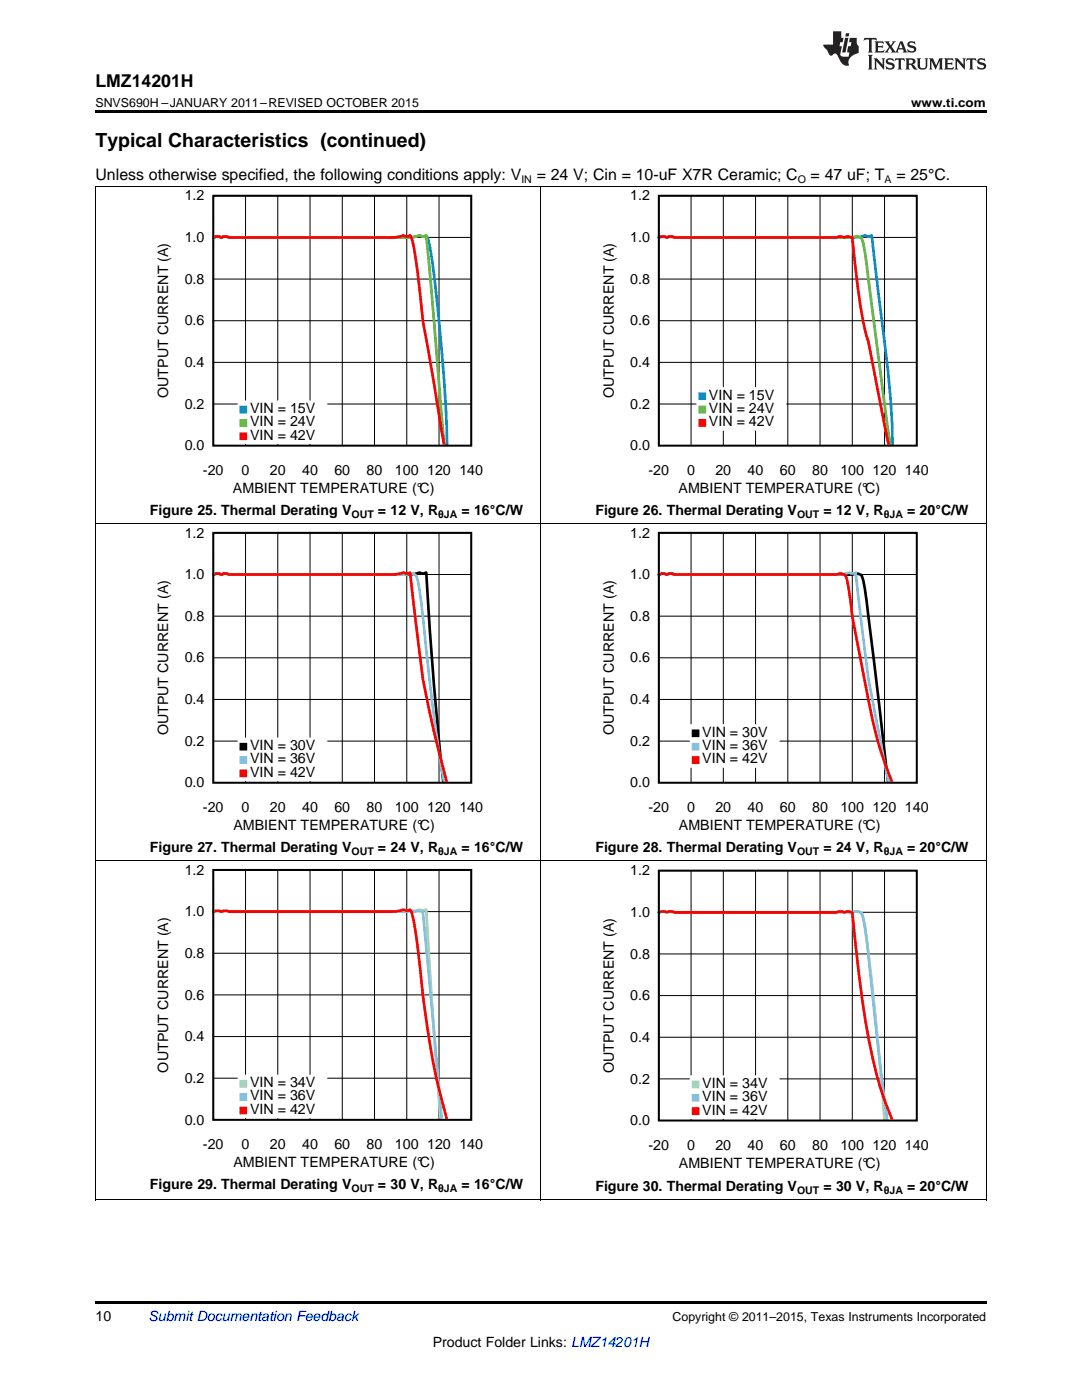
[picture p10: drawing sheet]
<svg xmlns="http://www.w3.org/2000/svg" width="216mm" height="279mm" viewBox="0 0 216 279" stroke-linecap="round" stroke-linejoin="round" font-family="sans-serif">
<path d="M19 259.7h177.8v.5h-177.8z" fill="#000"/>
<g fill="none" stroke="#000" stroke-width=".2">
<path d="M19.1 171.8v67.7M107.9 171.8v67.7M131.5 173.8h51.4v49.8h-51.4zM137.9 173.8v49.8M144.3 173.8v49.8M150.8 173.8v49.8M157.2 173.8v49.8M163.6 173.8v49.8M170.1 173.8v49.8M176.5 173.8v49.8M196.8 171.8v67.7M131.5 198.7h51.4"/>
<path d="M131.5 190.4h51.4M131.5 182.1h51.4M131.5 215.3h51.4M131.5 207h51.4M19 239.5h177.8"/>
</g>
<path d="M131.5 182.1l.6-.2 1 .2 .4-.2 1.2 .2h35.4a1.6 1.6 0 0 1 1.8 .2 39.1 39.1 0 0 1 1.4 8.2l1.9 17.9 1.3 15.3a77 77 0 0 0 1.1 10.3h.2a76.3 76.3 0 0 0 .3-10.3" fill="none" stroke="#b3dd95" stroke-width=".53"/>
<path d="M131.5 182.1l.6-.2 1 .2 .4-.2 1.2 .2h35.4a1.6 1.6 0 0 1 1.8 .2 39.1 39.1 0 0 1 1.4 8.2l2.4 22.6a93.9 93.9 0 0 0 2.1 13.9l.2-.2 .1-3.1" fill="none" stroke="#82c1e0" stroke-width=".53"/>
<path d="M131.5 182.1l.6-.2 1 .2 .4-.2 1.2 .2h32.1l1.2-.2 .5 .2 1-.2 .6 .2a218.3 218.3 0 0 0 4.8 32.3 68.3 68.3 0 0 0 3.1 9.1l.1 .2" fill="none" stroke="#f00" stroke-width=".53"/>
<path d="M120.1 172.6v61.7M124.1 172.6v61.7M124.8 172.6v61.7M128.1 172.6v61.7M128.8 172.6v61.7M184.9 172.6v61.7M119.7 225.8h65.5M119.7 225.6h65.5M119.7 229.8h65.5M119.7 229.6h65.5M119.7 233.8h65.5M119.7 233.6h65.5" fill="none" stroke="#fff" stroke-width="4" stroke-linecap="butt"/>
<path d="M138.1 215.1h17v2.4h-17z" fill-rule="evenodd" fill="#fff"/>
<path d="M138.1 215.1h17v2.4h-17z" fill="none" stroke="#fff" stroke-width=".96" stroke-linecap="butt"/>
<path d="M138.1 217.8h17v2.4h-17z" fill-rule="evenodd" fill="#fff"/>
<path d="M138.1 217.8h17v2.4h-17z" fill="none" stroke="#fff" stroke-width=".96" stroke-linecap="butt"/>
<path d="M138.1 220.4h17v2.4h-17z" fill-rule="evenodd" fill="#fff"/>
<path d="M138.1 220.4h17v2.4h-17z" fill="none" stroke="#fff" stroke-width=".96" stroke-linecap="butt"/>
<path d="M138.1 215.8h1.4v1.3h-1.4z" fill-rule="evenodd" fill="#b3dd95"/>
<path d="M138.1 215.8h1.4v1.3h-1.4z" fill="none" stroke="#b3dd95" stroke-width=".2"/>
<path d="M138.1 218.4h1.4v1.4h-1.4z" fill-rule="evenodd" fill="#82c1e0"/>
<path d="M138.1 218.4h1.4v1.4h-1.4z" fill="none" stroke="#82c1e0" stroke-width=".2"/>
<path d="M138.1 221.1h1.4v1.3h-1.4z" fill-rule="evenodd" fill="#f00"/>
<path d="M138.1 221.1h1.4v1.3h-1.4z" fill="none" stroke="#f00" stroke-width=".2"/>
<path d="M131.5 173.8h51.4v49.8h-51.4z" fill="none" stroke="#000" stroke-width=".4"/>
<g fill="none" stroke="#000" stroke-width=".2">
<path d="M42.6 173.6h51.4v49.9h-51.4zM49 173.6v49.9M55.4 173.6v49.9M61.9 173.6v49.9M68.3 173.6v49.9M74.7 173.6v49.9M81.2 173.6v49.9M87.6 173.6v49.9M42.6 198.6h51.4M42.6 190.2h51.4M42.6 181.9h51.4M42.6 215.2h51.4"/>
<path d="M42.6 206.9h51.4"/>
</g>
<path d="M42.6 181.9l.6-.1 1 .1 .4-.1 1.2 .1h32.1a13.4 13.4 0 0 0 5.8-.4l.5 .2 .8-.2 1.2 18.1 1.7 24a33.6 33.6 0 0 0 1 7.4 32.5 32.5 0 0 0 .3-7.4" fill="none" stroke="#b3dd95" stroke-width=".53"/>
<path d="M42.6 181.9l.6-.1 1 .1 .4-.1 1.2 .1h35.4l1.1-.1 .5 .1 1-.1 .6 .2 3.6 39.6 .6 5.4 .4 1.6 .2-5" fill="none" stroke="#82c1e0" stroke-width=".53"/>
<path d="M42.6 181.9l.6-.1 1 .1 .4-.1 1.2 .1h28.9a13.4 13.4 0 0 0 5.8-.4l.4 .2 .9-.2 .4 .6a79 79 0 0 1 1.7 11.4 155 155 0 0 0 5 29.1l.3 1" fill="none" stroke="#f00" stroke-width=".53"/>
<path d="M31.2 172.5v61.3M35.2 172.5v61.3M35.9 172.5v61.3M39.2 172.5v61.3M39.9 172.5v61.3M96 172.5v61.3M30.8 225.6h65.5M30.8 229.6h65.5M30.8 233.6h65.5M30.8 225.5h65.5M30.8 229.5h65.5M30.8 233.5h65.5" fill="none" stroke="#fff" stroke-width="4" stroke-linecap="butt"/>
<path d="M47.9 215h16.9v2.4h-16.9z" fill-rule="evenodd" fill="#fff"/>
<path d="M47.9 215h16.9v2.4h-16.9z" fill="none" stroke="#fff" stroke-width=".96" stroke-linecap="butt"/>
<path d="M47.9 217.6h16.9v2.4h-16.9z" fill-rule="evenodd" fill="#fff"/>
<path d="M47.9 217.6h16.9v2.4h-16.9z" fill="none" stroke="#fff" stroke-width=".96" stroke-linecap="butt"/>
<path d="M47.9 220.3h16.9v2.4h-16.9z" fill-rule="evenodd" fill="#fff"/>
<path d="M47.9 220.3h16.9v2.4h-16.9z" fill="none" stroke="#fff" stroke-width=".96" stroke-linecap="butt"/>
<path d="M47.9 215.6h1.3v1.4h-1.3z" fill-rule="evenodd" fill="#b3dd95"/>
<path d="M47.9 215.6h1.3v1.4h-1.3z" fill="none" stroke="#b3dd95" stroke-width=".2"/>
<path d="M47.9 218.3h1.3v1.3h-1.3z" fill-rule="evenodd" fill="#82c1e0"/>
<path d="M47.9 218.3h1.3v1.3h-1.3z" fill="none" stroke="#82c1e0" stroke-width=".2"/>
<path d="M47.9 221h1.3v1.3h-1.3z" fill-rule="evenodd" fill="#f00"/>
<path d="M47.9 221h1.3v1.3h-1.3z" fill="none" stroke="#f00" stroke-width=".2"/>
<path d="M42.6 173.6h51.4v49.9h-51.4z" fill="none" stroke="#000" stroke-width=".4"/>
<g fill="none" stroke="#000" stroke-width=".2">
<path d="M19.1 104.5v67.3M42.6 106.3h51.4v49.9h-51.4zM42.6 114.7h51.4M49 106.3v49.9M55.4 106.3v49.9M61.9 106.3v49.9M68.3 106.3v49.9M74.7 106.3v49.9M81.2 106.3v49.9M87.6 106.3v49.9M107.9 104.5v67.3M196.8 104.5v67.3"/>
<path d="M42.6 139.6h51.4M42.6 131.3h51.4M42.6 123h51.4M42.6 147.9h51.4M19 171.7h177.8"/>
</g>
<path d="M42.6 114.7l.6-.2 1 .2 .4-.2 1.2 .2h32.1a13.4 13.4 0 0 0 5.8-.4l.5 .1 .8-.1a552.6 552.6 0 0 0 3.8 44.1l.2 .6 .1-.1 .1-2.6" fill="none" stroke="#000" stroke-width=".53"/>
<path d="M42.6 114.7l.6-.2 1 .2 .4-.2 1.2 .2h35.4a1.6 1.6 0 0 1 1.8 .2 39.3 39.3 0 0 1 1.4 8.2 332.8 332.8 0 0 0 4.4 33.7l.2 .7 .2-.2v-1" fill="none" stroke="#82c1e0" stroke-width=".53"/>
<path d="M42.6 114.7l.6-.2 1 .2 .4-.2 1.2 .2h28.9a13.4 13.4 0 0 0 5.8-.4l.4 .1 .9-.1 1.8 15.2a154.2 154.2 0 0 0 4 20.6l1.6 6.2" fill="none" stroke="#f00" stroke-width=".53"/>
<path d="M31.2 105.2v61.4M35.2 105.2v61.4M35.9 105.2v61.4M39.2 105.2v61.4M39.9 105.2v61.4M96 105.2v61.4M30.8 158.4h65.5M30.8 158.2h65.5M30.8 162.4h65.5M30.8 166.4h65.5M30.8 162.2h65.5M30.8 166.2h65.5" fill="none" stroke="#fff" stroke-width="4" stroke-linecap="butt"/>
<path d="M47.9 147.7h16.9v2.4h-16.9z" fill-rule="evenodd" fill="#fff"/>
<path d="M47.9 147.7h16.9v2.4h-16.9z" fill="none" stroke="#fff" stroke-width=".96" stroke-linecap="butt"/>
<path d="M47.9 150.3h16.9v2.4h-16.9z" fill-rule="evenodd" fill="#fff"/>
<path d="M47.9 150.3h16.9v2.4h-16.9z" fill="none" stroke="#fff" stroke-width=".96" stroke-linecap="butt"/>
<path d="M47.9 153h16.9v2.4h-16.9z" fill-rule="evenodd" fill="#fff"/>
<path d="M47.9 153h16.9v2.4h-16.9z" fill="none" stroke="#fff" stroke-width=".96" stroke-linecap="butt"/>
<path d="M47.9 148.3h1.3v1.4h-1.3z" fill-rule="evenodd" fill="#000"/>
<path d="M47.9 148.3h1.3v1.4h-1.3z" fill="none" stroke="#000" stroke-width=".2"/>
<path d="M47.9 151h1.3v1.3h-1.3z" fill-rule="evenodd" fill="#82c1e0"/>
<path d="M47.9 151h1.3v1.3h-1.3z" fill="none" stroke="#82c1e0" stroke-width=".2"/>
<path d="M47.9 153.7h1.3v1.3h-1.3z" fill-rule="evenodd" fill="#f00"/>
<path d="M47.9 153.7h1.3v1.3h-1.3z" fill="none" stroke="#f00" stroke-width=".2"/>
<path d="M42.6 106.3h51.4v49.9h-51.4z" fill="none" stroke="#000" stroke-width=".4"/>
<g fill="none" stroke="#000" stroke-width=".2">
<path d="M131.5 106.3h51.4v49.9h-51.4zM131.5 114.7h51.4M137.9 106.3v49.9M144.3 106.3v49.9M150.8 106.3v49.9M157.2 106.3v49.9M163.6 106.3v49.9M170.1 106.3v49.9M176.5 106.3v49.9M131.5 139.6h51.4M131.5 131.3h51.4M131.5 123h51.4"/>
<path d="M131.5 147.9h51.4"/>
</g>
<path d="M131.5 114.7l.6-.2 1 .2 .4-.2 1.2 .2h35.4a1.6 1.6 0 0 1 1.8 .2 39.3 39.3 0 0 1 1.4 8.2l3.2 27a65.9 65.9 0 0 0 1.3 9.2l.2-.1 .1-2.9" fill="none" stroke="#000" stroke-width=".53"/>
<path d="M131.5 114.7l.6-.2 1 .2 .4-.2 1.2 .2h28.9a13.4 13.4 0 0 0 5.8-.4l.4 .1 .9-.1 2.6 21.2 1.6 8.4a113 113 0 0 0 2.8 13.4l.2 .4 .2-1.4" fill="none" stroke="#82c1e0" stroke-width=".53"/>
<path d="M131.5 114.7l.6-.2 1 .2 .4-.2 1.2 .2h32.1a1.61 1.61 0 0 1 1.9 .2 39.9 39.9 0 0 1 1.4 8.2 442.7 442.7 0 0 0 4.8 23.9 68.4 68.4 0 0 0 3.1 9.1l.1 .2" fill="none" stroke="#f00" stroke-width=".53"/>
<path d="M120.1 105.2v61.4M124.1 105.2v61.4M124.8 105.2v61.4M128.1 105.2v61.4M128.8 105.2v61.4M184.9 105.2v61.4M119.7 158.4h65.5M119.7 158.2h65.5M119.7 162.4h65.5M119.7 162.2h65.5M119.7 166.4h65.5M119.7 166.2h65.5" fill="none" stroke="#fff" stroke-width="4" stroke-linecap="butt"/>
<path d="M138.1 145h17v2.4h-17z" fill-rule="evenodd" fill="#fff"/>
<path d="M138.1 145h17v2.4h-17z" fill="none" stroke="#fff" stroke-width=".96" stroke-linecap="butt"/>
<path d="M138.1 147.7h17v2.4h-17z" fill-rule="evenodd" fill="#fff"/>
<path d="M138.1 147.7h17v2.4h-17z" fill="none" stroke="#fff" stroke-width=".96" stroke-linecap="butt"/>
<path d="M138.1 150.3h17v2.4h-17z" fill-rule="evenodd" fill="#fff"/>
<path d="M138.1 150.3h17v2.4h-17z" fill="none" stroke="#fff" stroke-width=".96" stroke-linecap="butt"/>
<path d="M138.1 145.7h1.4v1.3h-1.4z" fill-rule="evenodd" fill="#000"/>
<path d="M138.1 145.7h1.4v1.3h-1.4z" fill="none" stroke="#000" stroke-width=".2"/>
<path d="M138.1 148.3h1.4v1.4h-1.4z" fill-rule="evenodd" fill="#82c1e0"/>
<path d="M138.1 148.3h1.4v1.4h-1.4z" fill="none" stroke="#82c1e0" stroke-width=".2"/>
<path d="M138.1 151h1.4v1.3h-1.4z" fill-rule="evenodd" fill="#f00"/>
<path d="M138.1 151h1.4v1.3h-1.4z" fill="none" stroke="#f00" stroke-width=".2"/>
<path d="M131.5 106.3h51.4v49.9h-51.4z" fill="none" stroke="#000" stroke-width=".4"/>
<g fill="none" stroke="#000" stroke-width=".2">
<path d="M19.1 37.2v67.3M42.6 39.1h51.4v49.8h-51.4zM49 39.1v49.8M55.4 39.1v49.8M61.9 39.1v49.8M68.3 39.1v49.8M74.7 39.1v49.8M81.2 39.1v49.8M87.6 39.1v49.8M107.9 37.2v67.3M196.8 37.2v67.3M42.6 55.7h51.4"/>
<path d="M42.6 47.4h51.4M42.6 72.3h51.4M42.6 64h51.4M42.6 80.6h51.4M19 104.5h177.8"/>
</g>
<path d="M42.6 47.4l.6-.2 1 .2 .4-.2 1.2 .2h32.1a13.4 13.4 0 0 0 5.8-.4l.5 .2 .8-.2 .4 .6a78.8 78.8 0 0 1 1.7 11.4l.5 5.1a305.4 305.4 0 0 1 1.6 24.9" fill="none" stroke="#0087c2" stroke-width=".53"/>
<path d="M42.6 47.4l.6-.2 1 .2 .4-.2 1.2 .2h32.1a13.4 13.4 0 0 0 5.8-.4l.5 .2 .8-.2 1.2 11.8 2.1 26.4 .5 4.9 .3 1.3 .1-2.4" fill="none" stroke="#66bc29" stroke-width=".53"/>
<path d="M42.6 47.4l.6-.2 1 .2 .4-.2 1.2 .2h28.9a13.4 13.4 0 0 0 5.8-.4l.4 .2 .9-.2 .4 .6a78.8 78.8 0 0 1 1.7 11.4l.5 5.1 3.2 18.7a44.1 44.1 0 0 0 1.4 7.4l.2-.2v-1" fill="none" stroke="#f00" stroke-width=".53"/>
<path d="M31.2 37.9v61.4M35.2 37.9v61.4M35.9 37.9v61.4M39.2 37.9v61.4M39.9 37.9v61.4M96 37.9v61.4M30.8 91.1h65.5M30.8 95.1h65.5M30.8 99.1h65.5M30.8 90.9h65.5M30.8 94.9h65.5M30.8 98.9h65.5" fill="none" stroke="#fff" stroke-width="4" stroke-linecap="butt"/>
<path d="M47.9 80.4h16.9v2.4h-16.9z" fill-rule="evenodd" fill="#fff"/>
<path d="M47.9 80.4h16.9v2.4h-16.9z" fill="none" stroke="#fff" stroke-width=".96" stroke-linecap="butt"/>
<path d="M47.9 83.1h16.9v2.4h-16.9z" fill-rule="evenodd" fill="#fff"/>
<path d="M47.9 83.1h16.9v2.4h-16.9z" fill="none" stroke="#fff" stroke-width=".96" stroke-linecap="butt"/>
<path d="M47.9 85.7h16.9v2.4h-16.9z" fill-rule="evenodd" fill="#fff"/>
<path d="M47.9 85.7h16.9v2.4h-16.9z" fill="none" stroke="#fff" stroke-width=".96" stroke-linecap="butt"/>
<path d="M47.9 81.1h1.3v1.3h-1.3z" fill-rule="evenodd" fill="#0087c2"/>
<path d="M47.9 81.1h1.3v1.3h-1.3z" fill="none" stroke="#0087c2" stroke-width=".2"/>
<path d="M47.9 83.7h1.3v1.4h-1.3z" fill-rule="evenodd" fill="#66bc29"/>
<path d="M47.9 83.7h1.3v1.4h-1.3z" fill="none" stroke="#66bc29" stroke-width=".2"/>
<path d="M47.9 86.4h1.3v1.3h-1.3z" fill-rule="evenodd" fill="#f00"/>
<path d="M47.9 86.4h1.3v1.3h-1.3z" fill="none" stroke="#f00" stroke-width=".2"/>
<path d="M42.6 39.1h51.4v49.8h-51.4z" fill="none" stroke="#000" stroke-width=".4"/>
<g fill="none" stroke="#000" stroke-width=".2">
<path d="M131.5 39.1h51.4v49.8h-51.4zM137.9 39.1v49.8M144.3 39.1v49.8M150.8 39.1v49.8M157.2 39.1v49.8M163.6 39.1v49.8M170.1 39.1v49.8M176.5 39.1v49.8M131.5 55.7h51.4M131.5 47.4h51.4M131.5 72.3h51.4M131.5 64h51.4"/>
<path d="M131.5 80.6h51.4"/>
</g>
<path d="M131.5 47.4l.6-.2 1 .2 .4-.2 1.2 .2h32.1a13.4 13.4 0 0 0 5.8-.4l.5 .2 .8-.2 1.8 15.2a220.2 220.2 0 0 1 2.4 26.8" fill="none" stroke="#0087c2" stroke-width=".53"/>
<path d="M131.5 47.4l.6-.2 1 .2 .4-.2 1.2 .2h35.4a1.6 1.6 0 0 1 1.8 .2 39 39 0 0 1 1.4 8.2l3.6 28.1 .7 4.4 .4 1.7 .1-1" fill="none" stroke="#66bc29" stroke-width=".53"/>
<path d="M131.5 47.4l.6-.2 1 .2 .4-.2 1.2 .2h32.1l1.2-.2 .5 .2 1-.2 .6 .2a159.1 159.1 0 0 0 2.6 19.1l.6 1.7 1.6 8.4a113.9 113.9 0 0 0 2.8 13.4l.2 .4 .2-1.4" fill="none" stroke="#f00" stroke-width=".53"/>
<path d="M120.1 37.9v61.4M124.1 37.9v61.4M124.8 37.9v61.4M128.1 37.9v61.4M128.8 37.9v61.4M184.9 37.9v61.4M119.7 91.1h65.5M119.7 90.9h65.5M119.7 95.1h65.5M119.7 94.9h65.5M119.7 99.1h65.5M119.7 98.9h65.5" fill="none" stroke="#fff" stroke-width="4" stroke-linecap="butt"/>
<path d="M139.5 77.7h16.9v2.4h-16.9z" fill-rule="evenodd" fill="#fff"/>
<path d="M139.5 77.7h16.9v2.4h-16.9z" fill="none" stroke="#fff" stroke-width=".96" stroke-linecap="butt"/>
<path d="M139.5 80.4h16.9v2.4h-16.9z" fill-rule="evenodd" fill="#fff"/>
<path d="M139.5 80.4h16.9v2.4h-16.9z" fill="none" stroke="#fff" stroke-width=".96" stroke-linecap="butt"/>
<path d="M139.5 83.1h16.9v2.4h-16.9z" fill-rule="evenodd" fill="#fff"/>
<path d="M139.5 83.1h16.9v2.4h-16.9z" fill="none" stroke="#fff" stroke-width=".96" stroke-linecap="butt"/>
<path d="M139.5 78.4h1.3v1.3h-1.3z" fill-rule="evenodd" fill="#0087c2"/>
<path d="M139.5 78.4h1.3v1.3h-1.3z" fill="none" stroke="#0087c2" stroke-width=".2"/>
<path d="M139.5 81.1h1.3v1.3h-1.3z" fill-rule="evenodd" fill="#66bc29"/>
<path d="M139.5 81.1h1.3v1.3h-1.3z" fill="none" stroke="#66bc29" stroke-width=".2"/>
<path d="M139.5 83.7h1.3v1.4h-1.3z" fill-rule="evenodd" fill="#f00"/>
<path d="M139.5 83.7h1.3v1.4h-1.3z" fill="none" stroke="#f00" stroke-width=".2"/>
<path d="M131.5 39.1h51.4v49.8h-51.4z" fill="none" stroke="#000" stroke-width=".4"/>
<path d="M19 37.2h177.8" fill="none" stroke="#000" stroke-width=".2"/>
<path d="M19 22h177.8v.5h-177.8z" fill="#000"/>
<g fill="#231f20">
<path d="M172.5 7.6l-.1 .5 .4-.2h.6v.1v2.1l-.2 .4h.9l-.2-.4v-2.1l.1-.1h.5l.5 .2-.2-.5zM174.5 8.3l.2 .3v1.5l-.2 .4h1.8l.2-.6a1.04 1.04 0 0 1-1.3 .2v-.7h.6l.3 .2v-.6l-.3 .2h-.6v-.6l.8-.1 .4 .3-.2-.5zM176.5 8.3l.9 1.1-.9 1.1h.8l-.2-.2 .4-.7 .5 .7-.2 .2h1.5l-.2-.2 .2-.4h.9l.1 .4-.2 .2h1l-.3-.3-.7-1.9h-.5l-.9 2-.8-1 .9-1h-.8l.1 .3-.4 .5-.3-.6 .1-.2zM179.7 8.6l.4 1h-.7zM181.3 8.4a.63 .63 0 0 0-.2 .7 .63 .63 0 0 0 .6 .4l.6 .2 .1 .2a.75 .75 0 0 1-.7 .4 .75 .75 0 0 1-.6-.5l.1 .7 .1-.1a1.11 1.11 0 0 0 1.5-.6 1.13 1.13 0 0 0-1.2-.8l-.1-.4a1.04 1.04 0 0 1 1.2 .2l-.2-.5-.2 .1-.4-.2zM173.2 10.9l.2 .4v2.2l-.2 .4h1l-.3-.4v-2.2l.3-.4zM174.3 11.6l.3 .4v1.5l-.3 .4h.8l-.2-.4v-1.3l1.5 1.7v-1.9l.2-.4h-.7l.2 .4v.9l-1.1-1.3zM177 11.8a.62 .62 0 0 0-.2 .7 .62 .62 0 0 0 .6 .4l.6 .1 .1 .3a.76 .76 0 0 1-.7 .3 .76 .76 0 0 1-.7-.4l.2 .7 .1-.1a1.11 1.11 0 0 0 1.5-.6 1.13 1.13 0 0 0-1.2-.8l-.1-.4a1.04 1.04 0 0 1 1.2 .2l-.2-.6-.2 .1-.5-.1zM178.7 11.6l-.2 .6a.61 .61 0 0 1 .8-.3v1.6l-.2 .4h.9l-.2-.4v-1.6a.63 .63 0 0 1 .7 .3l-.1-.6zM180.6 11.6l.3 .4v1.5l-.3 .4h1l-.2-.2-.1-.8 .6 .2a.76 .76 0 0 0 1.2 .7l-1-1a.58 .58 0 0 0 .6-.5 .58 .58 0 0 0-.5-.6zM181.4 11.9h.1a.45 .45 0 0 1 .5 .1 .45 .45 0 0 1 .1 .5l-.8 .2zM182.9 11.6l.2 .2a2.17 2.17 0 0 0 .3 1.9 .99 .99 0 0 0 1.6-.6v-1.1l.2-.4h-.7l.2 .2a1.92 1.92 0 0 1-.2 1.8 .6 .6 0 0 1-.9-.5v-1.1l.2-.4zM185.4 11.6l.2 .4v1.5l-.2 .4h.7l-.2-.4v-1.4l.8 1.8 .8-1.8v1.4l-.2 .4h.9l-.2-.4v-1.5l.2-.4h-.8l-.6 1.5-.6-1.5zM188.4 11.6l.2 .4v1.5l-.2 .4h1.8l.1-.6a1.04 1.04 0 0 1-1.2 .1v-.6h.5l.4 .2v-.6l-.4 .2h-.5v-.7h.8l.3 .3-.1-.6zM190.5 11.6l.2 .4v1.5l-.2 .4h.7l-.2-.4v-1.3l1.5 1.7v-1.9l.2-.4h-.7l.2 .4v.9l-1.1-1.3zM192.9 11.6l-.1 .6a.61 .61 0 0 1 .7-.3l.1 1.6-.3 .4h1l-.3-.4 .1-1.6a.63 .63 0 0 1 .7 .3l-.1-.6zM195.2 11.8a.62 .62 0 0 0-.2 .7 .62 .62 0 0 0 .6 .4l.6 .1 .1 .3a.76 .76 0 0 1-.7 .3 .76 .76 0 0 1-.6-.4l.1 .7 .1-.1a1.11 1.11 0 0 0 1.6-.6 1.13 1.13 0 0 0-1.3-.8l-.1-.4a1.04 1.04 0 0 1 1.2 .2l-.1-.6-.2 .1-.5-.1z"/>
<path d="M166.2 6.3v2.6h-1.9v.4l.8 .9a.91 .91 0 0 0 1 .8 .56 .56 0 0 1 .5-.3 .56 .56 0 0 1 .5 .3l.4 .8a1.53 1.53 0 0 0 1.9 1.2 1.54 1.54 0 0 1 1-2.1l.9-.3v-1.4a1.52 1.52 0 0 1-.4-1.6h-1.3l-.2 .8h.5l-.2 .8h-.5l-.1 1v.2l.4 .1-.2 .8a1.93 1.93 0 0 1-1.6-.3l.3-1.8h-.5l.2-.8h.4l.2-.8h-.4v-1.3zM168.6 7.6l-.6 2.9h.7l.6-2.9zM168.8 6.6l-.1 .7h.6l.2-.7z"/>
</g>
<text font-size="3.9" x="19" y="29.3">Typical Characteristics (continued)</text>
<text font-size="3.5" x="19" y="17.3">LMZ14201H</text>
<g font-size="3.2">
<text x="19" y="36">Unless otherwise specified, the following conditions apply: V</text>
<text x="107.1" y="36">= 24 V; Cin = 10-uF X7R Ceramic; C</text>
<text x="161.7" y="36">= 47 uF; T</text>
<text x="178.9" y="36">= 25°C.</text>
</g>
<g font-size="2.8">
<text x="36.8" y="40">1.2</text>
<text x="125.7" y="40">1.2</text>
<text x="36.8" y="48.3">1.0</text>
<text x="125.7" y="48.3">1.0</text>
<text x="36.8" y="56.6">0.8</text>
<text x="125.7" y="56.6">0.8</text>
<text x="36.8" y="64.9">0.6</text>
<text x="125.7" y="64.9">0.6</text>
<text x="36.8" y="73.3">0.4</text>
<text x="125.7" y="73.3">0.4</text>
<text x="33.6" y="79.4" transform="rotate(-90 33.6 79.4)">OUTPUT CURRENT (A)</text>
<text x="36.8" y="81.6">0.2</text>
<text x="49.9" y="82.4">VIN = 15V</text>
<text x="122.5" y="79.4" transform="rotate(-90 122.5 79.4)">OUTPUT CURRENT (A)</text>
<text x="125.7" y="81.6">0.2</text>
<text x="141.5" y="79.7">VIN = 15V</text>
<text x="141.5" y="82.4">VIN = 24V</text>
<text x="36.8" y="89.9">0.0</text>
<text x="49.9" y="85.1">VIN = 24V</text>
<text x="49.9" y="87.7">VIN = 42V</text>
<text x="125.7" y="89.9">0.0</text>
<text x="141.5" y="85.1">VIN = 42V</text>
<text x="40.5" y="94.8">-20</text>
<text x="48.2" y="94.8">0</text>
<text x="53.8" y="94.8">20</text>
<text x="60.3" y="94.8">40</text>
<text x="66.7" y="94.8">60</text>
<text x="73.2" y="94.8">80</text>
<text x="78.8" y="94.8">100 120 140</text>
<text x="129.4" y="94.8">-20</text>
<text x="137.1" y="94.8">0</text>
<text x="142.7" y="94.8">20</text>
<text x="149.2" y="94.8">40</text>
<text x="155.6" y="94.8">60</text>
<text x="162.1" y="94.8">80</text>
<text x="167.7" y="94.8">100 120 140</text>
<text x="46.5" y="98.4">AMBIENT TEMPERATURE (°C)</text>
<text x="135.4" y="98.4">AMBIENT TEMPERATURE (°C)</text>
<text x="29.9" y="102.8">Figure 25. Thermal Derating V</text>
<text x="36.8" y="107.3">1.2</text>
<text x="75.4" y="102.8">= 12 V, R</text>
<text x="92.1" y="102.8">= 16°C/W</text>
<text x="118.8" y="102.8">Figure 26. Thermal Derating V</text>
<text x="125.7" y="107.3">1.2</text>
<text x="164.3" y="102.8">= 12 V, R</text>
<text x="181" y="102.8">= 20°C/W</text>
<text x="36.8" y="115.6">1.0</text>
<text x="125.7" y="115.6">1.0</text>
<text x="36.8" y="123.9">0.8</text>
<text x="125.7" y="123.9">0.8</text>
<text x="36.8" y="132.2">0.6</text>
<text x="125.7" y="132.2">0.6</text>
<text x="36.8" y="140.5">0.4</text>
<text x="125.7" y="140.5">0.4</text>
<text x="33.6" y="146.8" transform="rotate(-90 33.6 146.8)">OUTPUT CURRENT (A)</text>
<text x="36.8" y="148.8">0.2</text>
<text x="49.9" y="149.7">VIN = 30V</text>
<text x="122.5" y="146.8" transform="rotate(-90 122.5 146.8)">OUTPUT CURRENT (A)</text>
<text x="125.7" y="148.8">0.2</text>
<text x="140.1" y="147">VIN = 30V</text>
<text x="140.1" y="149.7">VIN = 36V</text>
<text x="49.9" y="152.3">VIN = 36V</text>
<text x="49.9" y="155">VIN = 42V</text>
<text x="140.1" y="152.3">VIN = 42V</text>
<text x="36.8" y="157.1">0.0</text>
<text x="125.7" y="157.1">0.0</text>
<text x="40.5" y="162.1">-20</text>
<text x="46.6" y="165.7">AMBIENT TEMPERATURE (°C)</text>
<text x="48.2" y="162.1">0</text>
<text x="53.8" y="162.1">20</text>
<text x="60.3" y="162.1">40</text>
<text x="66.7" y="162.1">60</text>
<text x="73.2" y="162.1">80</text>
<text x="78.8" y="162.1">100 120 140</text>
<text x="129.4" y="162.1">-20</text>
<text x="135.5" y="165.7">AMBIENT TEMPERATURE (°C)</text>
<text x="137.1" y="162.1">0</text>
<text x="142.7" y="162.1">20</text>
<text x="149.2" y="162.1">40</text>
<text x="155.6" y="162.1">60</text>
<text x="162.1" y="162.1">80</text>
<text x="167.7" y="162.1">100 120 140</text>
<text x="29.9" y="170">Figure 27. Thermal Derating V</text>
<text x="75.4" y="170">= 24 V, R</text>
<text x="92.1" y="170">= 16°C/W</text>
<text x="118.8" y="170">Figure 28. Thermal Derating V</text>
<text x="164.3" y="170">= 24 V, R</text>
<text x="181" y="170">= 20°C/W</text>
<text x="36.8" y="174.6">1.2</text>
<text x="125.7" y="174.7">1.2</text>
<text x="36.8" y="182.9">1.0</text>
<text x="125.7" y="183">1.0</text>
<text x="36.8" y="191.2">0.8</text>
<text x="125.7" y="191.3">0.8</text>
<text x="36.8" y="199.5">0.6</text>
<text x="125.7" y="199.6">0.6</text>
<text x="36.8" y="207.8">0.4</text>
<text x="125.7" y="207.9">0.4</text>
<text x="33.6" y="214" transform="rotate(-90 33.6 214)">OUTPUT CURRENT (A)</text>
<text x="122.5" y="214.2" transform="rotate(-90 122.5 214.2)">OUTPUT CURRENT (A)</text>
<text x="36.8" y="216.1">0.2</text>
<text x="49.9" y="217">VIN = 34V</text>
<text x="49.9" y="219.6">VIN = 36V</text>
<text x="125.7" y="216.2">0.2</text>
<text x="140.1" y="217.1">VIN = 34V</text>
<text x="140.1" y="219.8">VIN = 36V</text>
<text x="36.8" y="224.4">0.0</text>
<text x="49.9" y="222.3">VIN = 42V</text>
<text x="125.7" y="224.6">0.0</text>
<text x="140.1" y="222.4">VIN = 42V</text>
<text x="40.5" y="229.4">-20</text>
<text x="46.6" y="233">AMBIENT TEMPERATURE (°C)</text>
<text x="48.2" y="229.4">0</text>
<text x="53.8" y="229.4">20</text>
<text x="60.3" y="229.4">40</text>
<text x="66.7" y="229.4">60</text>
<text x="73.2" y="229.4">80</text>
<text x="78.8" y="229.4">100 120 140</text>
<text x="129.4" y="229.5">-20</text>
<text x="135.5" y="233.1">AMBIENT TEMPERATURE (°C)</text>
<text x="137.1" y="229.5">0</text>
<text x="142.7" y="229.5">20</text>
<text x="149.2" y="229.5">40</text>
<text x="155.6" y="229.5">60</text>
<text x="162.1" y="229.5">80</text>
<text x="167.7" y="229.5">100 120 140</text>
<text x="29.9" y="237.3">Figure 29. Thermal Derating V</text>
<text x="75.4" y="237.3">= 30 V, R</text>
<text x="92.1" y="237.3">= 16°C/W</text>
<text x="118.8" y="237.8">Figure 30. Thermal Derating V</text>
<text x="164.3" y="237.8">= 30 V, R</text>
<text x="181" y="237.8">= 20°C/W</text>
<text x="19" y="263.6">10</text>
<text x="86.4" y="268.9">Product Folder Links: LMZ14201H</text>
</g>
<text font-size="2.8" fill="#0000c8" x="29.6" y="263.6">Submit Documentation Feedback</text>
<g font-size="2.5">
<text x="19" y="21.4">SNVS690H –JANUARY 2011–REVISED OCTOBER 2015</text>
<text x="181.8" y="21.4">www.ti.com</text>
<text x="134.2" y="263.6">Copyright © 2011–2015, Texas Instruments Incorporated</text>
</g>
<g font-size="2.1">
<text x="104" y="36.6">IN</text>
<text x="159.2" y="36.6">O</text>
<text x="176.5" y="36.6">A</text>
<text x="70.1" y="103.3">OUT</text>
<text x="87.5" y="103.3">θJA</text>
<text x="159" y="103.3">OUT</text>
<text x="176.4" y="103.3">θJA</text>
<text x="70.1" y="170.6">OUT</text>
<text x="87.5" y="170.6">θJA</text>
<text x="159" y="170.6">OUT</text>
<text x="176.4" y="170.6">θJA</text>
<text x="70.1" y="237.9">OUT</text>
<text x="87.5" y="237.9">θJA</text>
<text x="159" y="238.3">OUT</text>
<text x="176.4" y="238.3">θJA</text>
</g>
</svg>
